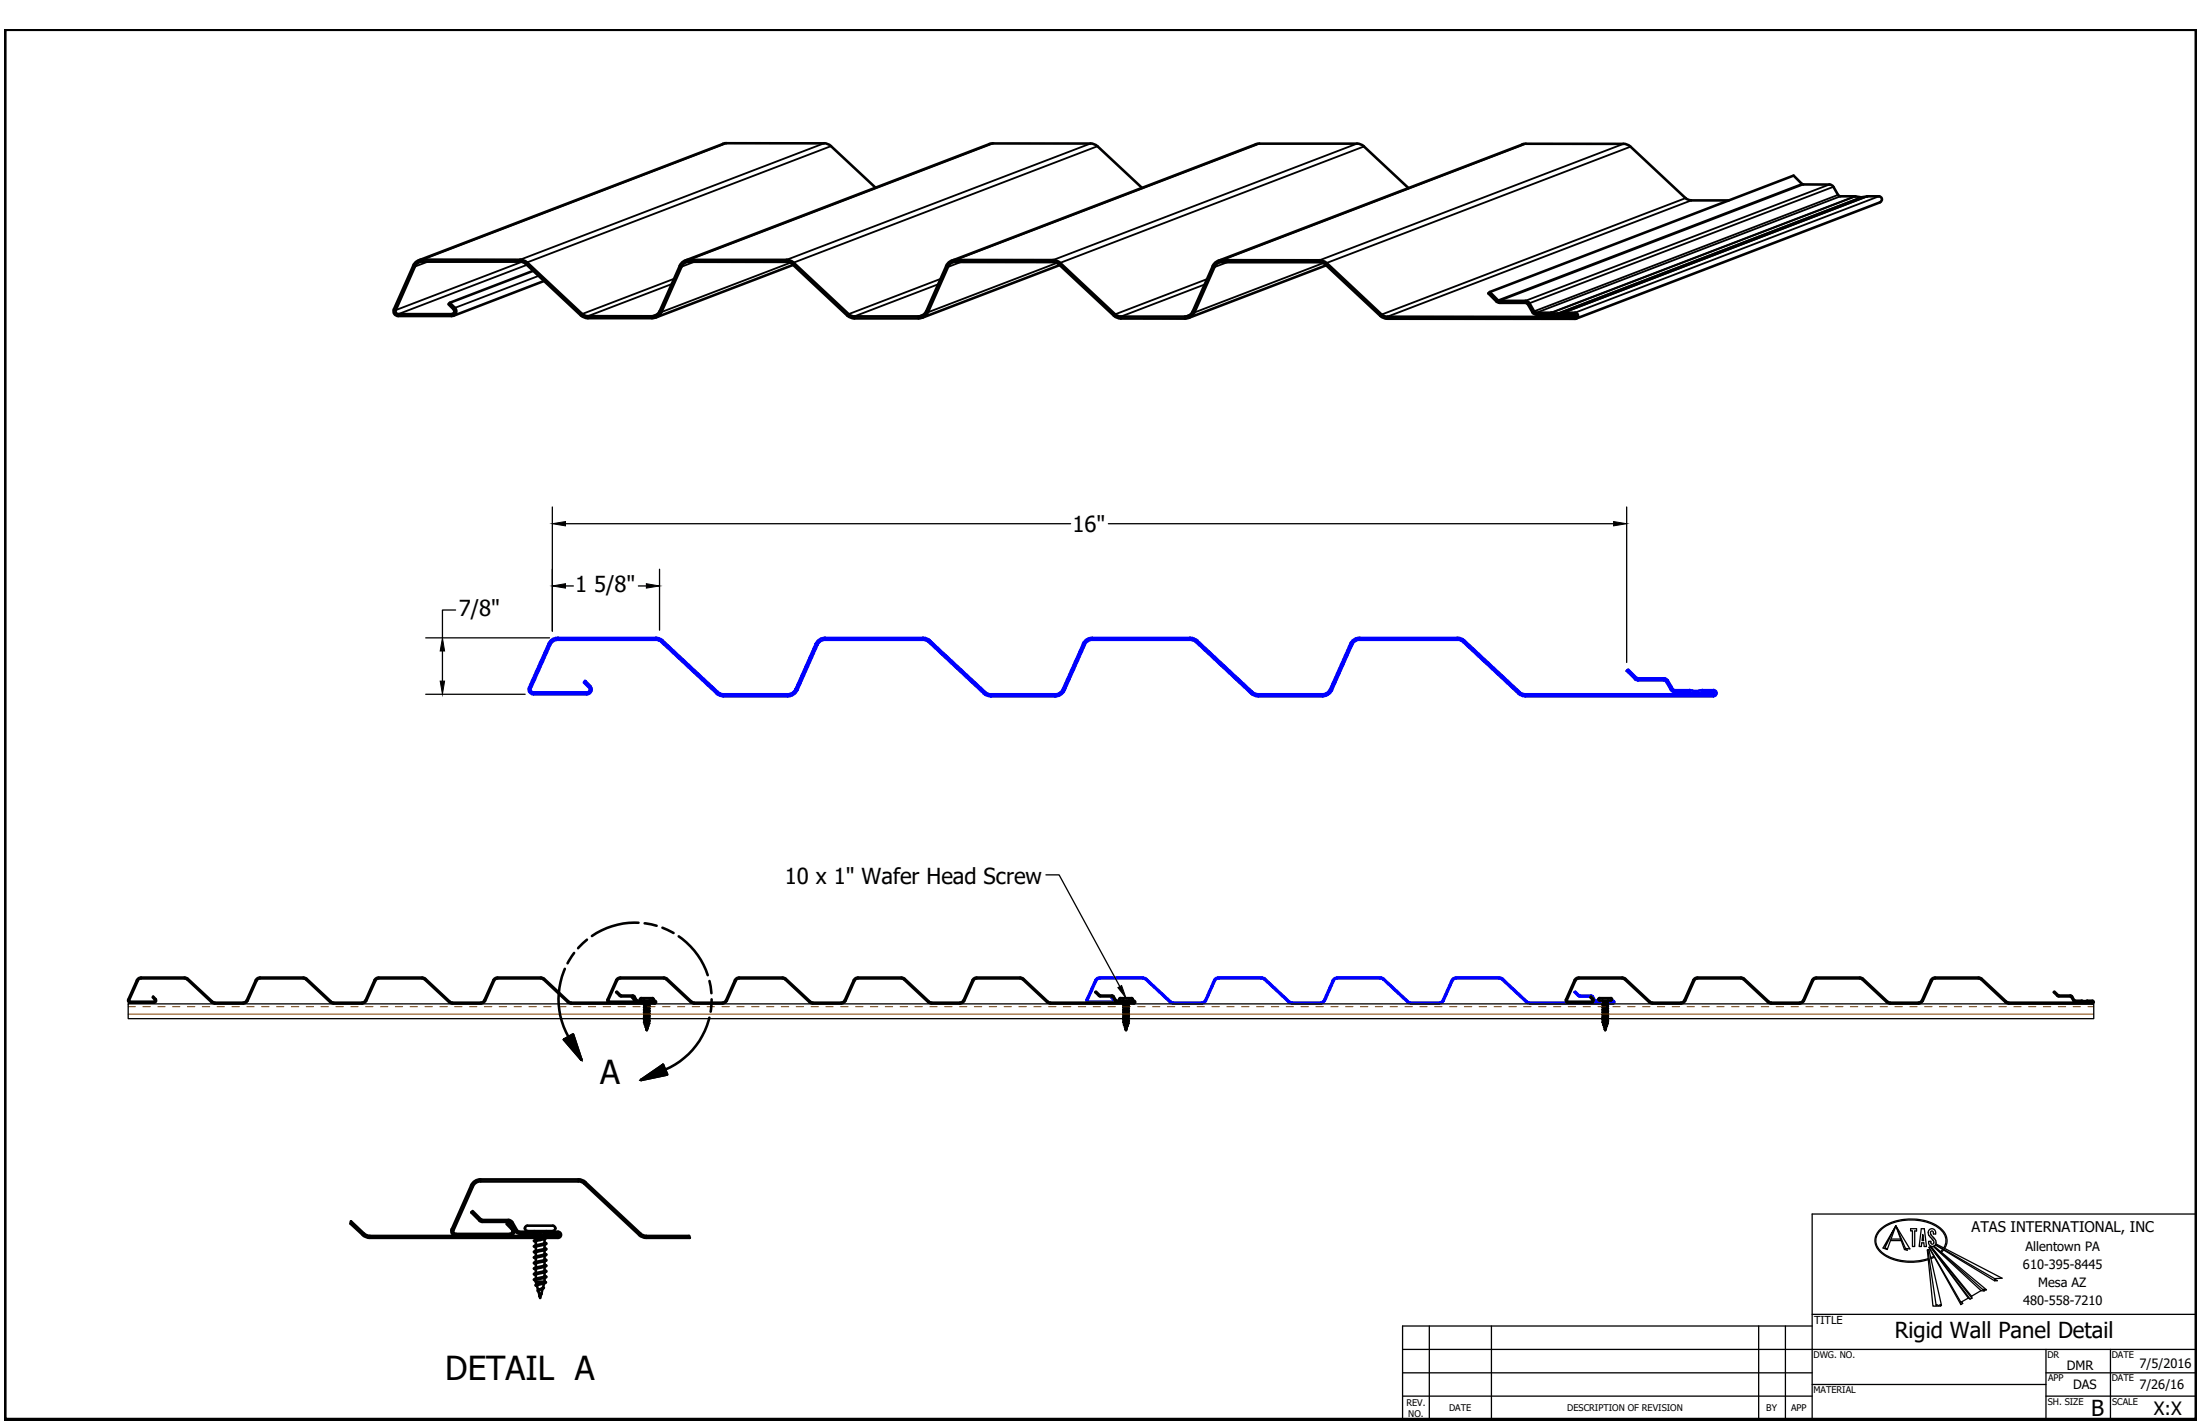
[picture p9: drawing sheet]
<svg xmlns="http://www.w3.org/2000/svg" width="432mm" height="279mm" viewBox="0 0 432 279" stroke-linecap="round" stroke-linejoin="round" font-family="sans-serif">
<!-- layer: Border (ANSI) -->
<path d="M.9 5.8h430.2v272.7h-430.2z" fill="none" stroke="#000" stroke-width=".7"/>
<!-- layer: Sketch Geometry (ANSI) -->
<g fill="none" stroke="#000" stroke-width=".25">
<path d="M25.2 197h385.7v2.9h-385.7zM355.7 238.2h75.4v40.3h-75.4zM355.7 257.9h75.4M275.3 264.8h155.8M275.3 269.4h80.4M275.3 273.9h80.4M280.5 260.2v18.3M292.7 260.2v18.3M345.2 260.2v18.3M350.4 260.2v18.3M355.7 260.2h-80.4v18.3h80.4M355.7 271.6h45.9"/>
<path d="M401.6 269.4h29.5M401.6 273.9h29.5M401.6 264.8v13.7M414.2 264.8v13.7"/>
</g>
<!-- layer: Logo -->
<g fill="none" stroke="#000" stroke-width=".25">
<path d="M371 243.4h2.1M371.2 243.1h1.9M372.1 240.5l-2.1 4.2 .4 .5-.8-.3zM374 245h.9l-2.8-4.5 1.7 4.7M374 245l-1.9-4.5-1.7 4.7M374 245l-.2 .2 .5 .1-.1-.3M375 241.1h1.2v.4h-.4v3.1h-.4v-3.1h-.4zM377.1 241.1h.6l.4 3.5h-.4l-.1-.7h-.4l-.1 .7h-.4zM377.4 242.2l.1 1.2h-.3zM378.4 245.3h-.1l1.1 11h1.5l.2-.2-.2-.1-.4 .2-.5-.2v.2M378.5 243.8a.73 .73 0 0 0 .8 .8 .73 .73 0 0 0 .7-.8M378.5 243.9v-.3h.5v.3"/>
<path d="M378.6 244.7l6.3 10.8M378.9 244.6l7.4 10.1M378.9 244.6l-.3 .2 6.3 11.2M378.9 244.6l7.8 10.3M379 244.6l8 10.1M379 244.5l8 9.8M379 244.6h-.1M379 243.8l.3 .3 .3-.3M379 244.5v.1M379.4 244.6l9.4 8.6M379.5 244.5l9.7 8.6M379.6 243.9v-.3l-.7-.8a1.02 1.02 0 0 1 0-1.7 .78 .78 0 0 1 .8 .2 .78 .78 0 0 1 .2 .8h-.4l-.2-.5a.29 .29 0 0 0-.4 .2l.1 .5 .9 1 .1 .6"/>
<path d="M379.6 246.5l-.7 .3M379.6 244.5l10.3 8.6-.6-.1-.1 .1 .3 .1v.1l-.7-.1M379.7 246.7l-.7 .3M379.8 244.3l-.1 .1M379.9 244.3l11.6 7M379.9 244.2l11.6 6.7M380 244.1l13 6.7-1.5 .1M380 256l-1.6-10.8h.2l2.5 10.9M381.3 245.1l-.4 .5M381.5 245.3l-.4 .4M381.5 244.9a2.85 2.85 0 0 0-1.3-4.1 10.1 10.1 0 0 0-11 .5 2.83 2.83 0 0 0 .5 4.7 10.5 10.5 0 0 0 8.7 1M381.7 245a3 3 0 0 0-1.3-4.4 10.3 10.3 0 0 0-11.3 .5 3 3 0 0 0 .7 5.1 10.7 10.7 0 0 0 8.7 1"/>
<path d="M385.1 255.4l.1 .3-.3 .3M386.3 254.7l-1.4 .8v.5M386.3 254.7l.4 .2 .3-.2M387 254.3v.4M388.8 253.2l-1.8 1.1M391.5 250.9v.4h.5l-.5-.3"/>
</g>
<!-- layer: Visible (ANSI) -->
<g fill="none" stroke="#00f" stroke-width=".51">
<path d="M109.5 125.1a2.04 2.04 0 0 0-1.9 1.2l-3.8 8.6a.94 .94 0 0 0 .9 1.3h10.5a.94 .94 0 0 0 .9-.6 .94 .94 0 0 0-.2-1l-1-1-.3 .3 1 1a.56 .56 0 0 1 .1 .6 .56 .56 0 0 1-.5 .3h-10.5l-.5-.2v-.5M109.5 125.2h19.2M128.7 125.1l.7 .2 .7 .4M129.8 126l10.8 10.1 .7 .4 .7 .1h12.6a2.07 2.07 0 0 0 1.9-1.2l4-8.9a1.64 1.64 0 0 1 1.5-1l19.5 .1 .8 .4 10.8 10.1 .6 .4 .8 .1h12.6a2.04 2.04 0 0 0 1.9-1.2M129.8 126l-.5-.4-.6-.1h-19.2a1.64 1.64 0 0 0-1.5 1l-3.8 8.6M130.1 125.7l10.8 10.1M160.1 126.4l-4 8.8a1.64 1.64 0 0 1-1.5 1h-12.6l-.6-.1-.5-.3M161.9 125.1a2.04 2.04 0 0 0-1.8 1.2M162 125.2h19.2M181.1 125.1l.8 .2 .6 .4M182.5 125.7l10.9 10.1 .5 .3 .6 .1h12.6a1.64 1.64 0 0 0 1.5-1l4-8.8M214.4 125.5a1.64 1.64 0 0 0-1.5 1l-3.9 8.9"/>
<path d="M214.4 125.1a2.04 2.04 0 0 0-1.9 1.2M214.4 125.5h19.2l.6 .1 .5 .4M214.4 125.2h19.2M233.6 125.1l.7 .2 .7 .4M234.7 126l10.8 10.1 .7 .4 .7 .1M235 125.7l10.8 10.1 .5 .3 .6 .1M266.9 125.1a2.04 2.04 0 0 0-1.9 1.2l-3.9 8.9a1.69 1.69 0 0 1-1.6 1h-12.6M266.9 125.2h19.2M286 125.1l.8 .2 .6 .4M287.2 126l-.5-.4-.7-.1h-19.1a1.64 1.64 0 0 0-1.5 1l-4 8.9a2.08 2.08 0 0 1-1.9 1.2h-12.6M287.2 126l10.8 10.1M287.5 125.7l10.8 10.1 .5 .3 .6 .1"/>
<path d="M298 136.1l.6 .4 .8 .1M321.5 133.1l-.3-.1-1.6-1.6-.3 .2 1.8 1.8 .4 .1M321.5 133.5h5.1M321.5 133.1h5.1M326.6 133.1l.6 .3 1.4 2h3M326.6 133.5l.4 .3M327 133.7l.9 1.6M327.9 135.3l.6 .5h3.1l1.1 .2M331.6 135.4h.1M331.7 135.4a3.4 3.4 0 0 0 2.3 0M332.7 136h.3M334.1 135.4h-.1"/>
<path d="M334.1 135.8l-1.1 .2M334.1 135.8h2.2l.2 .2-.2 .2h-36.9M334.1 135.4h2.2M336.3 135.4a.6 .6 0 0 1 .6 .6 .6 .6 0 0 1-.6 .6h-36.9M215.1 192.4l.4-.4h.3h8.7l.3 .2 4.8 4.4 .7 .3M215.2 192.4l-1.7 3.8v.2l.2 .1h4.6l.3-.2-.5-.6 .1-.1 .5 .5v.4l-.4 .2h-4.6a.42 .42 0 0 1-.4-.6l1.7-3.8a.9 .9 0 0 1 .8-.5h8.8l.3 .2 4.9 4.5M230.3 196.9h5.6M236.5 196.3l-.4 .4h-.2h-5.6l-.5-.2M239.1 192h-.3l-.3 .4-1.8 4-.3 .3-.5 .2M239.1 191.8l-.5 .2-.3 .3-1.7 4M239.1 191.8h8.8l.4 .2 4.8 4.5 .5 .2h5.9l.4-.4 1.7-4M239.1 192h8.7l5.2 4.6 .6 .3"/>
<path d="M253.6 196.9h5.6M271.5 192.2l-.5-.2h-8.8l-.4 .4-1.8 4-.3 .3-.5 .2M271.5 192.2l4.8 4.5M276.3 196.6l.6 .3M276.9 196.9h5.6M294.3 191.8l.6 .2 4.8 4.5 .5 .2h16.4v-.2M294.3 192l.5 .2 4.8 4.4 .6 .3M294.3 192h-8.8l-.4 .4-1.8 4-.3 .3-.5 .2M294.3 191.8h-8.8l-.6 .5-1.7 4-.4 .4h-5.9l-.5-.2-4.8-4.5-.4-.2h-8.8a.9 .9 0 0 0-.8 .5M300.2 196.9h16.4M309.9 195.3h2.5l.2 .2M309.9 195.3l-.7-.7-.2 .1 .9 .8 2.6 .1"/>
<path d="M312.5 195.6l.4 .7 .3 .2M312.6 195.5l.4 .8M313 196.2l.3 .2h1.8M313.3 196.5l1.8 .1M314.5 196.5h.1M315 196.4h1.6l.3 .2-.3 .3M315.6 196.5l-.5 .1M315.6 196.5h.1M315.7 196.5h.9"/>
</g>
<g fill="none" stroke="#000" stroke-width=".51">
<path d="M141.9 28.3l-59.7 22.8M142.6 28.1l-.7 .1M142.6 28.1h19.1l.8 .1 .6 .5 8.7 8.1M194.9 28.1l-.7 .2-59.7 22.8M194.9 28.1h19.1l.8 .2 .6 .4 8.7 8.2M247.2 28.2l-.7 .1-59.7 22.9M247.2 28.2h19.1M266.3 28.2l.8 .1 .6 .4M267.7 28.7l8.8 8.2M298.8 28.4l-59.7 22.8M299.5 28.2l-.7 .1M299.5 28.2h19.1"/>
<path d="M318.6 28.2l.8 .2 .6 .4M320 28.8l11.1 10.2 .8 .3h7.4M354 36.2l-.3-.1-1.7-1.6-59.6 22.8M354 36.2h5l.5 .1 .3 .3M359.8 36.7l.9 1.5 .3 .3h3.1l1.1 .2M365.4 38.7h-.2M368.8 38.5a.6 .6 0 0 1 .6 .5 .6 .6 0 0 1-.4 .7l-59.7 22.8M368.8 38.5h-2.3l-1.1 .2M81.1 52.1l-3.8 8.6a.94 .94 0 0 0 .9 1.3h10.4a.94 .94 0 0 0 .9-.6 .94 .94 0 0 0-.2-1l-1-1 16.3-6.3M88.3 59.4l-.3 .3 1 1a.55 .55 0 0 1 .1 .6 .55 .55 0 0 1-.5 .3h-10.4l-.5-.2v-.6l3.7-8.5a1.59 1.59 0 0 1 1.5-1l19.5 .1 .8 .4 10.8 10.1 .6 .4 .8 .1h12.6a2.01 2.01 0 0 0 1.8-1.2M102.1 50.9l.7 .2 .6 .4 10.9 10.1M102.1 51l-19.2-.1a2.01 2.01 0 0 0-1.8 1.2"/>
<path d="M106.8 55.1l-17.8 6.9M133.4 52.2a1.96 1.96 0 0 1 1.8-1.2h19.2l.7 .1 .7 .4 10.8 10.1 .5 .4 .6 .1M133.4 52.2l-3.9 8.9M155.7 52l-27 10.3M185.7 52.2l-3.9 8.9M186.1 52.4l-4 8.9M187.5 51.4a1.64 1.64 0 0 0-1.5 1M187.6 51.4h19.1l.6 .1 .5 .3 10.8 10.1M208 52l-27 10.3M208 51.6l-.6-.4-.7-.2h-19.1a1.94 1.94 0 0 0-1.9 1.2M208.1 51.6l10.8 10.1 .5 .3 .6 .1M238 52.3l-3.9 8.8a1.64 1.64 0 0 1-1.5 1h-12.6"/>
<path d="M238.4 52.4l-4 8.9M239.8 51.4a1.64 1.64 0 0 0-1.5 1M239.9 51.4h19.1l.6 .2 .5 .3M259 51l.7 .2 .7 .4M259 51.1l-19.2-.1a2.01 2.01 0 0 0-1.8 1.2M260.1 51.9l10.8 10.1 1 .5 37.2 .1a.6 .6 0 0 0 .6-.6 .6 .6 0 0 0-.6-.6l-2.3-.1M260.3 52.1l-27 10.3M260.4 51.6l10.8 10.1M294 58.9l-1.6-1.6-.3 .3 1.6 1.6 .4 .2h5.3M294 58.9l.3 .1h5.1M299.4 59l.6 .3 1.1 1.8M299.4 59.4l.4 .3 1 1.6"/>
<path d="M114.3 61.6l.5 .3 .6 .1M115.4 62l12.6 .1M129.5 61.1a1.64 1.64 0 0 1-1.5 .9M129.8 61.2l3.9-8.9a1.64 1.64 0 0 1 1.5-.9h19.5l.8 .4 10.8 10.1 .7 .4 .7 .2h12.6a2.01 2.01 0 0 0 1.8-1.2M181.8 61.1a1.64 1.64 0 0 1-1.5 1h-12.6M218.6 61.9l.7 .5 .7 .1M234.4 61.3a2.01 2.01 0 0 1-1.8 1.2h-12.6M271.2 61.7l.5 .3 .6 .1 36.8 .1 .2-.2-.2-.2h-2.2M300.7 61.3l.4 .3 .5 .1M301.1 61.1l.5 .3 2.9-.1M301.6 61.8h2.8M304.4 61.7h.1"/>
<path d="M304.5 61.8l1 .1M304.5 61.4l1.2 .1M306.8 61.4l-1.1 .1M306.9 61.8l-1.4 .1M306.9 61.7h.1M27.7 192h-.3l-.4 .4-1.6 3.8M27.7 191.8l-.5 .2-.3 .3-1.7 3.8a.4 .4 0 0 0 .4 .6h4.6l.3-.1 .1-.3-.5-.7-.1 .1 .5 .6-.3 .2h-4.6l-.3-.1v-.2M27.7 191.8h8.7l.4 .2 4.8 4.5 .6 .2h5.8l.4-.4 1.8-4a.9 .9 0 0 1 .8-.5h8.8l.4 .2 4.8 4.5 .5 .2h5.8l.4-.4 1.8-4 .6-.5h8.8M27.7 192h8.5l.5 .2M36.7 192.2l4.8 4.5M41.5 196.6l.6 .3M42.2 196.9h5.6"/>
<path d="M64.8 196.6l.7 .3M64.8 196.7l-5.1-4.7h-8.7h-.3l-.4 .4-1.7 4-.4 .3-.4 .2M65.5 196.9h5.6M82.8 191.8l.7 .2 4.8 4.5 .5 .2h5.9l.4-.4 1.7-4 .6-.5h8.8M82.8 192l.5 .2 4.9 4.4 .6 .3M82.9 192h-8.9l-.3 .4-1.8 4-.4 .3-.4 .2M88.8 196.9h5.6M95.2 196.4l-.3 .3-.5 .2M106.2 192l.5 .2 4.8 4.4 .6 .3M106.2 191.8l.6 .2M106.2 192h-8.8l-.4 .4-1.8 4M106.8 192l4.8 4.5 .5 .2h16.4v-.2"/>
<path d="M112.1 196.9h16.4M121.8 192h-.3l-.4 .4-1.7 3.8v.2l.2 .1h4.7l.2-.2-.5-.6 .1-.1 .6 .7-.1 .3-.3 .1M121.8 191.8l-.5 .2-.4 .3-1.7 3.8a.4 .4 0 0 0 .4 .6M121.8 191.8h8.7l.4 .2 4.8 4.5 .5 .2h5.9l.4-.4 1.7-4a.9 .9 0 0 1 .9-.5h8.7l.4 .2 4.8 4.5 .5 .2h5.9l.4-.4 1.8-4 .5-.5h8.8M121.8 192h8.7l5.1 4.6 .6 .3M121.8 195.3h.1M121.8 195.3l-.7-.7-.2 .1 1 .8M121.9 195.3h2.4l.6 1M121.9 195.5h2.3l.2 .1M124.4 195.6l.4 .7 .3 .2M124.9 196.2l.2 .2M125.2 196.4h1.2"/>
<path d="M125.2 196.5h1.2M125.6 196l.2-.2h2.3l.2 .2M125.6 196.1l.2 .2M125.6 196.1h.1M125.8 196.3h2.3M126.4 196.5h.1M126.4 196.3l.1 .1M126.4 196.5h1.1M126.5 196.4h1M126.5 196.6h.1M126.6 196.7h.1M126.6 196.9v.2"/>
<path d="M126.6 197.2v.4M126.6 197.7v.3M126.6 198.2v.3M126.6 198.7v.3M126.6 199.2v.3M126.6 196.7h.7M126.7 196.6l-.2 .1M126.8 196.6l-.2 .1M127.3 196.9l-.9 .3h.2M127.3 199.8l-.9 .3h.2M127.3 199.3l-.9 .3 .2 .1M127.3 198.8l-.9 .3 .2 .1"/>
<path d="M127.3 198v.3l-.9 .3 .2 .1M127.3 197.5v.4l-.9 .2 .2 .1M127.3 197.4l-.9 .2 .2 .1M127.3 197.3l.2 .1-.9 .3M127.3 197.8l.2 .1-.9 .3M127.3 198.3l.2 .1-.9 .3M127.3 198.8l.2 .1-.9 .3M127.3 199.3h.2l-.9 .3v.4M127.3 199.7l.2 .1-.9 .3M127.3 196.7h.1M127.3 197v.4M127.3 198.5v.3"/>
<path d="M127.3 198.9v.4M127.3 199.4v.4M127.3 199.9v.4M127.4 196.6l-.1 .1M127.5 196.4h1.1l.1 .4-.2 .1M127.5 196.9l-.9 .3M127.5 196.3v.1M127.5 196.5h.1M127.5 196.5h1M128.3 196.1l-.2 .2M128.3 196.1h.1M136.2 196.9h5.6"/>
<path d="M154.1 192.2l-.5-.2h-8.8l-.4 .4-1.7 4-.4 .3-.5 .2M154.1 192.2l4.8 4.5M158.9 196.6l.6 .3M159.5 196.9h5.6M176.9 191.8l.6 .2 4.8 4.5 .5 .2h5.9l.4-.4 1.8-4 .5-.5h8.8M176.9 192l.5 .2 4.8 4.5M176.9 192h-8.8l-.4 .4-1.7 4-.4 .3-.5 .2M182.2 196.6l.6 .3M182.8 196.9h5.6M200.2 191.8l.6 .2 4.8 4.5 .6 .2h16.3v-.2M200.2 192l.5 .2 4.8 4.4 .6 .3M200.2 192h-8.8l-.4 .4-1.7 4-.4 .3-.5 .2"/>
<path d="M206.2 196.9h16.4M215.8 195.3h2.6l.6 1M215.9 195.3l-.8-.7-.1 .1 .8 .8 2.6 .1M218.4 195.6l.5 .8 .3 .1M219 196.2l.2 .2M219.2 196.4h1.3M219.2 196.5h2.4M219.7 196.1l.2 .2M219.7 196.1h.1M219.9 196.3h2.2M220.5 196.5h.1M220.5 196.3v.1"/>
<path d="M220.5 196.4h1M220.6 196.6h.1M220.6 196.7h.1M220.6 196.9v.2M220.6 197.2v.4M220.6 197.7v.3M220.6 198.2v.3M220.6 198.7v.3M220.6 199.2v.3M220.7 196.7h.7M220.7 196.7h-.1M220.8 196.6l-.2 .1"/>
<path d="M220.8 196.6l-.1 .1M221.4 196.9l-.9 .3h.1M221.4 199.8l-.9 .3h.1M221.4 199.3l-.9 .3 .1 .1M221.4 198.8l-.9 .3 .1 .1M221.4 198v.3l-.9 .3 .1 .1M221.4 197.5v.4l-.9 .2 .1 .1M221.4 197.4l-.9 .2 .1 .1M221.4 197.3l.2 .1-1 .3M221.4 197.8l.2 .1-1 .3M221.4 198.3l.2 .1-1 .3M221.4 198.8l.2 .1-1 .3"/>
<path d="M221.4 199.3h.2l-.9 .3-.1 .4M221.4 199.7l.2 .1-1 .3M221.4 196.7h.1M221.4 197v.4M221.4 198.5v.3M221.4 198.9v.4M221.4 199.4v.4M221.4 199.9v.4M221.4 196.6v.1M221.5 196.9l-.9 .3M221.5 196.3l1.2 .1 .1 .4-.3 .1M221.6 196.5h-.1"/>
<path d="M221.6 196.5h1M222.1 195.8l.2 .2M222.1 195.8h-2.2l-.2 .2M222.3 196.1h.1M222.3 196.1l-.2 .2M307.7 196.5l-.2-.1v-.2l1.7-3.8 .4-.4h8.8l.5 .2 4.8 4.4 .6 .3M312.7 196l.1 .5-.4 .2h-4.7M312.7 196l-.5-.4-.1 .1 .5 .4a.24 .24 0 0 1 0 .3 .24 .24 0 0 1-.2 .1h-4.7M313.7 196.1l.2 .2M313.7 196.1h.1M314 196.3h2.2M314.6 196.3v.1"/>
<path d="M314.6 196.6h.1M314.7 196.7h.1M314.7 196.9v.2M314.7 197.2v.4M314.7 199.6v.4M314.7 196.7h.7M314.8 196.6l-.1 .1M314.9 196.6l-.2 .1M315.4 196.9l-.9 .3h.2M315.4 199.8l-.9 .3h.2M315.4 199.3l-.9 .3 .2 .1M315.4 198.8l-.9 .3 .2 .1v.3"/>
<path d="M315.4 198v.3l-.9 .3 .2 .1v.3M315.4 197.5v.4l-.9 .2 .2 .1v.3M315.4 197.4l-.9 .2 .2 .1v.3M315.4 197.3l.2 .1-.9 .3M315.4 197.8l.2 .1-.9 .3M315.4 198.3l.2 .1-.9 .3M315.4 198.8l.2 .1-.9 .3M315.4 199.3l.2 .1-.9 .2M315.4 199.7l.2 .1-.9 .3M315.4 196.7h.1M315.4 197v.4M315.4 198.5v.3"/>
<path d="M315.4 198.9v.4M315.4 199.4v.4M315.4 199.9v.4M315.5 196.6l-.1 .1M315.6 196.9l-.9 .3M315.6 196.3v.1M316.2 195.8l.2 .2M316.2 195.8h-2.3l-.2 .2M316.4 196.1h.1M316.4 196.1l-.2 .2M319 192l-.6-.2h-8.5a.9 .9 0 0 0-.9 .5l-1.6 3.8a.4 .4 0 0 0 .3 .6M319 192l4.8 4.5 .5 .2h5.9l.4-.4 1.7-4a.9 .9 0 0 1 .9-.5h8.7l.4 .2 4.8 4.5"/>
<path d="M324.3 196.9h5.6M332.5 192.4l.4-.4h.3h8.7l.3 .2 4.8 4.4 .6 .3M332.5 192.4l-1.7 4-.4 .3-.5 .2M347.6 196.9h5.6M353.9 196.3l-.4 .4h-.3h-5.6l-.5-.2M355.7 192.3l-1.8 4M370.3 196.6l.6 .3M370.3 196.7l-5.1-4.7h-8.7h-.3l-.4 .4-1.7 4-.4 .3-.5 .2M371 196.9h5.6M379 192.3a.9 .9 0 0 1 .8-.5h8.8l.4 .2 4.8 4.5 .5 .2h16.4v-.2M379 192.3l-1.8 4-.4 .4h-5.8l-.5-.2-4.9-4.5-.4-.2h-8.7a.9 .9 0 0 0-.8 .5M388.8 192.2l-.5-.2h-8.8l-.4 .4-1.7 4-.4 .3-.4 .2"/>
<path d="M388.8 192.2l4.9 4.5M393.6 196.6l.7 .3M394.3 196.9h16.4M403.9 195.3h2.6l.6 1M404 195.3l-.8-.7-.1 .1 .8 .8 2.7 .1M406.5 195.6l.5 .8 .3 .1M407.1 196.2l.2 .2h1.3M407.3 196.5h1.3M408.6 196.4h1.1M408.6 196.5h.1M408.6 196.5l.6 .1M409.7 196.5l-.5 .1"/>
<path d="M409.7 196.5h.1M409.7 196.4h1.1l.1 .4-.2 .1M409.7 196.5h1M126.6 200.7h.7M126.6 200.7v.3M126.6 200.1v.4M126.6 200.6v.1M126.9 202h.1M127 201.8v.3l-.1-.1M127.1 201.7l-.2 .3M127.2 201.3l-.3 .7M127.2 201.3l-.4 .2 .1 .4"/>
<path d="M127.2 201.2v.1M127.3 200.9l-.1 .4-.5 .2 .1 .1M127.3 200.7l-.8 .3 .2 .1M127.3 200.7l.2 .1-.8 .2 .1 .5M127.3 200.3l-.9 .2 .2 .1M127.3 200.2l.2 .1-.9 .3M127.3 200.4v.3M220.6 200.7h.8M220.6 200.7l.1 .3M220.6 200.1v.4M220.6 200.6v.1M221 202h.1"/>
<path d="M221.1 201.8l-.1 .3v-.1M221.1 201.7l-.1 .3M221.2 201.3l-.2 .7M221.2 201.3l-.3 .2 .1 .4M221.3 201.2l-.1 .1M221.4 200.9l-.2 .3-.4 .3 .1 .1M221.4 200.7l-.8 .3 .1 .1M221.4 200.7l.1 .1-.8 .3 .1 .4M221.4 200.3l-.9 .2 .1 .1M221.4 200.2l.1 .1-.9 .3M221.4 200.7h.1M221.4 200.4v.3"/>
<path d="M314.7 200.7h.7M314.7 200.7l.1 .3M314.7 200.1v.4M314.7 200.6v.1M315.1 201.8v.3l-.1-.1M315.2 201.7l-.2 .3M315.3 201.3l-.3 .7M315.3 201.2l.1 .1-.5 .2 .1 .4M315.4 200.9l-.1 .3-.5 .3 .1 .1M315.4 200.7l-.7 .3 .1 .1M315.4 200.7l.2 .1-.8 .2 .1 .5M315.4 200.3l-.9 .2 .2 .1"/>
<path d="M315.4 200.2l.2 .1-.9 .3M315.4 200.4v.3M68.9 239.6l2.6 2.5M92.5 232.6a1.99 1.99 0 0 1 1.8-1.2h19.2l.8 .1 .6 .4 10.8 10.2M92.5 232.6l-3.8 8.6a.94 .94 0 0 0 .8 1.3M94.4 239.2l.3 .2 5.1-.1 .4 .2 .4 .3M94.4 239.2l-1.6-1.6-.3 .3 2 1.8h5.3l.4 .3M100.6 239.8l.9 1.6 .3 .2 3.1 .1M114.6 232.2l-.5-.3-.6-.1h-19.2a1.57 1.57 0 0 0-1.5 1l-3.8 8.5M114.7 232.2l10.8 10.1M68.8 240.1l2.7 2.5 1.1 .3h36.9a.6 .6 0 0 0 .6-.6 .6 .6 0 0 0-.6-.6h-2.3M89 241.3v.5l.5 .3"/>
<path d="M89.5 242.1h10.5M100.2 240l.9 1.6M100.4 241.2l-1-1.1 .3-.2 1 1a.94 .94 0 0 1 .2 1 .94 .94 0 0 1-.9 .6M100.4 241.1a.56 .56 0 0 1 .1 .7 .56 .56 0 0 1-.5 .3M101.1 241.6l.4 .3 .5 .2h2.9a3.6 3.6 0 0 0 2.4 0h2.2l.2 .2-.2 .2h-36.9l-.6-.1-.5-.4M103.5 240.5a.52 .52 0 0 0-.5 .5 .52 .52 0 0 0 .5 .5M103.5 240.5h5M103.5 241.5h5M104.9 241.5v.2M104.9 241.7a3.9 3.9 0 0 0 2.3 0M105.1 242.1v.2M105.2 251.5h1.7"/>
<path d="M105.2 251.5l.1 .5M105.2 242.9v.4M105.2 242.4h1.7M105.4 242.2l-.4 .2 .2 .1v-.1M105.6 242.2l-.4 .2M105.9 254.3l.1 .1M106 243.2h.1M106.3 253.7v.1l-.4 .4 .1 .5 .2-.8M106.5 252.8l-.2 1-.4 .5M106.5 252.8l-.8 .5 .2 .9M106.6 252.6l.2 .1-.3 .1M106.8 251.8l-.2 .9-1 .4 .1 .3"/>
<path d="M106.8 242.9l-2 .6 .4 .1M106.9 251.5l-.2 .1-1.6 .5v.1l.3 .1M106.9 251.5l.3 .1-1.8 .6 .2 .9M106.9 250.4l-2.1 .7 .4 .1M106.9 248.5l-.1 .9-2 .6 .4 .2M106.9 247.4l-.1 .9-2 .6 .4 .2M106.9 246.4l-.1 .8-2 .6 .4 .2M106.9 245.3l-.1 .8-2 .6 .4 .2M106.9 244.2l-.1 .8-2 .6 .4 .2M106.9 243.1l-.1 .8-2 .7 .4 .1M106.9 243.8l.4 .2-2.1 .6v.9M106.9 244.9l.4 .2-2.1 .6v.9"/>
<path d="M106.9 246l.4 .2-2.1 .6v.8M106.9 247.1l.4 .2-2.1 .6v.8M106.9 248.2l.4 .2-2.1 .6v.8M106.9 249.3l.4 .1-2.1 .7v.8M106.9 250.4l.4 .1-2 .6-.1 .1v.3M106.9 242.4v.1M106.9 249.6v.8M106.9 250.7v.8M107 242.1l-.1 .3M107.2 242.9l-2 .6v.9M107.2 241.5l-.1 .2M108.5 240.5a.52 .52 0 0 1 .5 .5 .52 .52 0 0 1-.5 .5"/>
<path d="M125.4 242.3l.7 .4 .7 .2h8.6M125.7 242l.5 .4 .6 .1h8.4"/>
</g>
<g fill="#000">
<circle cx="127" cy="197" r=".25"/>
<circle cx="221" cy="197" r=".25"/>
<circle cx="315.1" cy="197" r=".25"/>
</g>
<!-- layer: Visible Narrow (ANSI) -->
<g fill="none" stroke="#000" stroke-width=".36">
<path d="M142.6 28.1l-59.7 22.8v.4M161.7 28.1l-59.6 22.9v.3M163.1 28.7l-59.6 22.8-.3 .3M194.9 28.1l-59.7 22.9v.4M214 28.2l-59.6 22.8v.4M215.4 28.7l-59.6 22.8-.3 .3M247.2 28.2l-59.6 22.8v.4M266.3 28.2l-59.6 22.8v.4M267.7 28.7l-59.6 22.9-.3 .3M299.5 28.2l-59.6 22.8v.4M318.6 28.2l-59.6 22.9v.3M320 28.8l-59.6 22.8-.3 .3"/>
<path d="M330.8 38.9l-59.6 22.8-.3 .3M331.9 39.3l-59.6 22.8v.4M353.7 36.1l-59.7 22.8-.3 .3M354 36.2l-59.7 22.8v.4M359 36.2l-59.6 22.8v.4M359.8 36.7l-59.9 23M360.8 38.2l-60 23.1M361.2 38.5l-59.6 22.9v.4M364.1 38.5l-59.7 22.9v.4M364.2 38.5l-59.7 22.9v.4M365.2 38.7l-59.6 22.8-.1 .4M365.4 38.7l-59.7 22.8 .1 .4"/>
<path d="M366.5 38.5l-59.7 22.9 .1 .4M366.6 38.5l-59.7 22.9v.4M368.8 38.5l-59.7 22.9v.4M84 51.3l-2.6 1-.3-.2M102.4 51.4l-24.7 9.4-.4-.1M103.4 52l-25.2 9.6v.4M105.7 54.1l-16.4 6.3-.3 .3M131.8 55.7l-16.4 6.3v.4M132.3 54.7l-18 6.9-.3 .3M136.3 51.4l-2.5 .9-.4-.1M155.1 51.6l-25.3 9.6-.3-.1M184.1 55.8l-16.4 6.3v.4"/>
<path d="M184.6 54.7l-18 6.9-.3 .3M188.6 51.4l-2.5 1-.4-.2M207.4 51.6l-25.3 9.7-.3-.2M236.4 55.8l-16.4 6.3v.4M236.9 54.8l-18 6.9-.3 .2M240.9 51.4l-2.5 1-.4-.1M259.7 51.6l-25.3 9.7-.3-.2M89 61.5l-.4 .1v.4M129.1 61.6l-1.1 .5v.3M181.4 61.7l-1.1 .4v.4M233.7 61.7l-1.1 .4v.4M309.3 62.1l-.2 .1v.4"/>
</g>
<!-- layer: Dimension (ANSI) -->
<path d="M108.4 99.5v24.3M319.3 99.5v30.5M89.4 119.7h-2.6v5.5M111 115h1.5M111 102.8h99.1M125.3 115h1.6M129.4 111.7v11.9M217.5 102.8h99.2M83.6 125.2h24.3M83.6 136.2h19.5M86.8 127.7v5.9" fill="none" stroke="#000" stroke-width=".25"/>
<path d="M108.4 115l2.6-.5v.9zM108.4 102.8l2.6-.5v.9zM126.9 114.5l2.5 .5-2.5 .4zM316.7 102.3l2.6 .5-2.6 .4zM86.4 133.6h.9l-.5 2.6zM86.8 125.2l.5 2.5h-.9z" fill="#000" stroke="#000" stroke-width=".2"/>
<!-- layer: Symbol (ANSI) -->
<path d="M219.4 193.8l.7-.4 .9 2.4z" fill="#000" stroke="#000" stroke-width=".2"/>
<path d="M205.3 171.7h2.6l11.9 21.9" fill="none" stroke="#000" stroke-width=".25"/>
<!-- layer: Hatch (ANSI) -->
<g fill="none" stroke="#804000" stroke-width=".2">
<path d="M25.2 199h385.7M25.2 197.5h1.4M28 197.5h1.5M31 197.5h1.4M33.9 197.5h1.4M36.8 197.5h1.4M39.7 197.5h1.5M42.6 197.5h1.5M45.5 197.5h1.5M48.4 197.5h1.5M51.4 197.5h1.4M54.3 197.5h1.4"/>
<path d="M57.2 197.5h1.4M60.1 197.5h1.4M63 197.5h1.5M65.9 197.5h1.5M68.8 197.5h1.5M71.7 197.5h1.5M74.7 197.5h1.4M77.6 197.5h1.4M80.5 197.5h1.5M83.4 197.5h1.5M86.3 197.5h1.5M89.2 197.5h1.5"/>
<path d="M92.2 197.5h1.4M95.1 197.5h1.4M98 197.5h1.4M100.9 197.5h1.5M103.8 197.5h1.5M106.7 197.5h1.5M109.6 197.5h1.5M112.6 197.5h1.4M115.5 197.5h1.4M118.4 197.5h1.4M121.3 197.5h1.5M124.2 197.5h1.5"/>
<path d="M127.1 197.5h1.5M130 197.5h1.5M133 197.5h1.4M135.9 197.5h1.4M138.8 197.5h1.4M141.7 197.5h1.4M144.6 197.5h1.5M147.5 197.5h1.5M150.4 197.5h1.5M153.3 197.5h1.5M156.3 197.5h1.4M159.2 197.5h1.4"/>
<path d="M162.1 197.5h1.4M165 197.5h1.5M167.9 197.5h1.5M170.8 197.5h1.5M173.8 197.5h1.4M176.7 197.5h1.4M179.6 197.5h1.4M182.5 197.5h1.5M185.4 197.5h1.5M188.3 197.5h1.5M191.2 197.5h1.5M194.2 197.5h1.4"/>
<path d="M197.1 197.5h1.4M200 197.5h1.4M202.9 197.5h1.5M205.8 197.5h1.5M208.7 197.5h1.5M211.6 197.5h1.5M214.6 197.5h1.4M217.5 197.5h1.4M220.4 197.5h1.4M223.3 197.5h1.5M226.2 197.5h1.5M229.1 197.5h1.5"/>
<path d="M232 197.5h1.5M234.9 197.5h1.5M237.9 197.5h1.4M240.8 197.5h1.4M243.7 197.5h1.4M246.6 197.5h1.5M249.5 197.5h1.5M252.4 197.5h1.5M255.3 197.5h1.5M258.3 197.5h1.4M261.2 197.5h1.4M264.1 197.5h1.4"/>
<path d="M267 197.5h1.5M269.9 197.5h1.5M272.8 197.5h1.5M275.8 197.5h1.4M278.7 197.5h1.4M281.6 197.5h1.4M284.5 197.5h1.5M287.4 197.5h1.5M290.3 197.5h1.5M293.2 197.5h1.5M296.2 197.5h1.4M299.1 197.5h1.4"/>
<path d="M302 197.5h1.4M304.9 197.5h1.5M307.8 197.5h1.5M310.7 197.5h1.5M313.6 197.5h1.5M316.5 197.5h1.5M319.5 197.5h1.4M322.4 197.5h1.4M325.3 197.5h1.4M328.2 197.5h1.5M331.1 197.5h1.5M334 197.5h1.5"/>
<path d="M336.9 197.5h1.5M339.9 197.5h1.4M342.8 197.5h1.4M345.7 197.5h1.4M348.6 197.5h1.5M351.5 197.5h1.5M354.4 197.5h1.5M357.3 197.5h1.5M360.3 197.5h1.4M363.2 197.5h1.4M366.1 197.5h1.5M369 197.5h1.5"/>
<path d="M371.9 197.5h1.5M374.8 197.5h1.5M377.8 197.5h1.4M380.7 197.5h1.4M383.6 197.5h1.4M386.5 197.5h1.5M389.4 197.5h1.5M392.3 197.5h1.5M395.2 197.5h1.5M398.2 197.5h1.4M401.1 197.5h1.4M404 197.5h1.4"/>
<path d="M406.9 197.5h1.4M409.8 197.5h1.1"/>
</g>
<!-- layer: Detail Boundary (ANSI) -->
<path d="M110.9 190.1a14.9 14.9 0 0 0 .7 13.4l2.5 4.5M112.7 187l-1.3 2M115.2 184.4l-1.7 1.6M125.3 181.1a15 15 0 0 0-9.1 2.6M126.5 181.2l2.4 .4M130 182l2.2 1.1M133.2 183.7a14.8 14.8 0 0 1 5.7 7.6M139.2 199.7a15 15 0 0 1-8.7 10.2l-4.7 2M139.2 192.5l.4 2.4M139.7 196.1l-.2 2.4M110.7 204l1.8-1 1.6 5zM125.8 211.9l4.3-3 .9 1.9z" fill="none" stroke="#000" stroke-width=".51"/>
<g fill="#000" stroke="#000" stroke-width=".2">
<path d="M110.7 204l1.8-1 1.6 5zM110.7 204l1.8-1 1.6 5z"/>
<path d="M125.8 211.9l4.3-3 .9 1.9zM125.8 211.9l4.3-3 .9 1.9z"/>
</g>
<!-- layer: Break Line (ANSI) -->
<path d="M68.9 239.6l-.1 .5M135.2 242.5l.2 .4" fill="none" stroke="#000" stroke-width=".51"/>
<g font-size="6.5">
<text x="117.8" y="212.7">A</text>
<text x="87.4" y="270.8">DETAIL A</text>
</g>
<g font-size="4.3">
<text x="210.5" y="104.3">16&quot;</text>
<text x="112.9" y="116.2">1 5/8&quot;</text>
<text x="90" y="120.9">7/8&quot;</text>
<text x="154.1" y="173.4">10 x 1&quot; Wafer Head Screw</text>
<text x="371.9" y="262.5">Rigid Wall Panel Detail</text>
<text x="410.5" y="277.8">B</text>
</g>
<text font-size="3.6" x="422.8" y="277.6">X:X</text>
<text font-size="2.9" x="387" y="241.7">ATAS INTERNATIONAL, INC</text>
<g font-size="2.5">
<text x="397.5" y="245.4">Allentown PA</text>
<text x="397.1" y="249">610-395-8445</text>
<text x="397.1" y="256">480-558-7210</text>
<text x="400.1" y="252.4">Mesa AZ</text>
<text x="405.7" y="268.8">DMR</text>
<text x="419.9" y="268.4">7/5/2016</text>
<text x="406.9" y="272.6">DAS</text>
<text x="419.9" y="272.6">7/26/16</text>
</g>
<text font-size="2.2" x="356.1" y="259.8">TITLE</text>
<g font-size="1.8">
<text x="355.9" y="266.5">DWG. NO.</text>
<text x="401.8" y="266.5">DR</text>
<text x="414.5" y="266.5">DATE</text>
<text x="276" y="275.8">REV.</text>
<text x="355.9" y="273.4">MATERIAL</text>
<text x="401.9" y="275.7">SH. SIZE</text>
<text x="402" y="271.1">APP</text>
<text x="414.5" y="271.1">DATE</text>
<text x="414.5" y="275.7">SCALE</text>
<text x="276.4" y="278">NO.</text>
<text x="284.4" y="276.9">DATE</text>
<text x="307.6" y="276.9">DESCRIPTION OF REVISION</text>
<text x="346.7" y="276.9">BY</text>
<text x="351.5" y="276.9">APP</text>
</g>
</svg>
